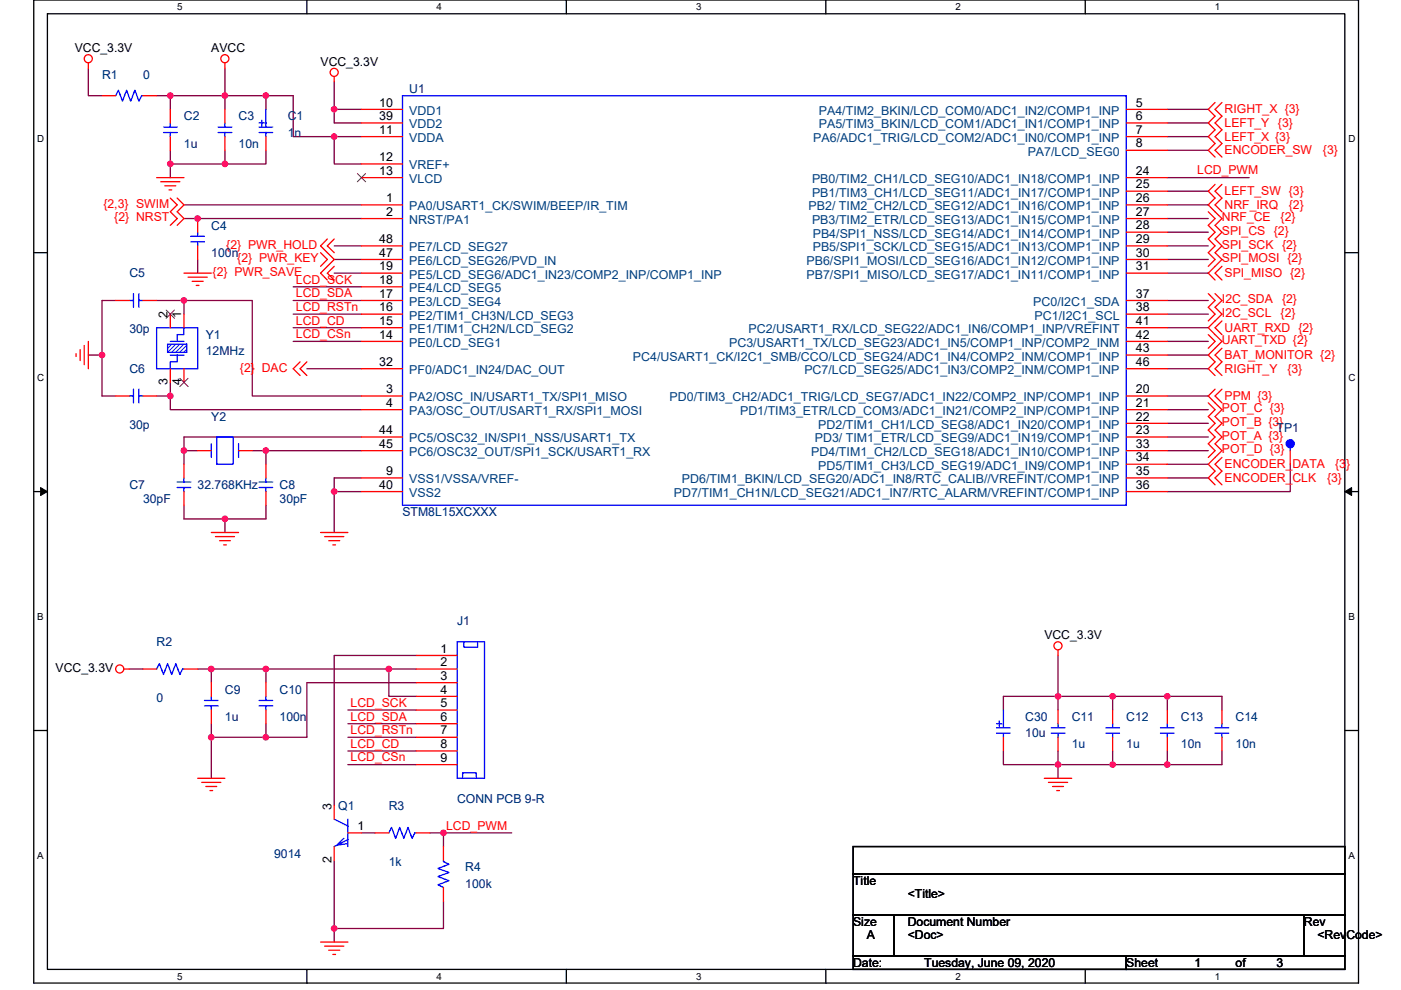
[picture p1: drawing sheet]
<svg xmlns="http://www.w3.org/2000/svg" width="297mm" height="210mm" viewBox="0 0 297 210" stroke-linecap="round" stroke-linejoin="round" font-family="sans-serif">
<path d="M7.2 0h280.8v208.5h-280.8zM10.1 2.9h275v202.7h-275z" fill="none" stroke="#000" stroke-width=".28"/>
<g fill="#fff">
<path d="M37.5 .3h1.2v2.3h-1.2z"/>
<path d="M37.5 205.9h1.2v2.3h-1.2z"/>
</g>
<path d="M65.1 0v2.9M65.1 205.6v2.9" fill="none" stroke="#000" stroke-width=".28"/>
<g fill="#fff">
<path d="M92.6 .3h1.1v2.3h-1.1z"/>
<path d="M92.6 205.9h1.1v2.3h-1.1z"/>
</g>
<path d="M120.1 0v2.9M120.1 205.6v2.9" fill="none" stroke="#000" stroke-width=".28"/>
<g fill="#fff">
<path d="M147.6 .3h1.1v2.3h-1.1z"/>
<path d="M147.6 205.9h1.1v2.3h-1.1z"/>
</g>
<path d="M175.1 0v2.9M175.1 205.6v2.9" fill="none" stroke="#000" stroke-width=".28"/>
<g fill="#fff">
<path d="M202.6 .3h1.1v2.3h-1.1z"/>
<path d="M202.6 205.9h1.1v2.3h-1.1z"/>
</g>
<path d="M230.1 0v2.9M230.1 205.6v2.9" fill="none" stroke="#000" stroke-width=".28"/>
<g fill="#fff">
<path d="M257.6 .3h1.2v2.3h-1.2z"/>
<path d="M257.6 205.9h1.2v2.3h-1.2z"/>
<path d="M7.9 28.3h1.5v2.3h-1.5z"/>
<path d="M285.9 28.3h1.5v2.3h-1.5z"/>
<path d="M7.9 78.9h1.5v2.3h-1.5z"/>
<path d="M285.9 78.9h1.5v2.3h-1.5z"/>
</g>
<path d="M7.2 53.6h2.9M285.1 53.6h2.9" fill="none" stroke="#000" stroke-width=".28"/>
<g fill="#fff">
<path d="M7.9 129.6h1.4v2.3h-1.4z"/>
<path d="M285.9 129.6h1.3v2.3h-1.3z"/>
</g>
<path d="M7.2 104.3h2.9M285.1 104.3h2.9" fill="none" stroke="#000" stroke-width=".28"/>
<path d="M8.6 103.4l1.5 .9-1.5 .8zM285.1 104.3l1.5-.9v1.7z" fill="#000" stroke="#000" stroke-width=".21"/>
<g fill="#fff">
<path d="M7.9 180.3h1.4v2.3h-1.4z"/>
<path d="M285.9 180.3h1.4v2.3h-1.4z"/>
</g>
<path d="M7.2 154.9h2.9M285.1 154.9h2.9M180.9 179.6h104.2v5.7h-104.2zM180.9 185.3h104.2v8.7h-104.2zM180.9 194h8.7v8.7h-8.7zM189.6 194h86.9v8.7h-86.9zM276.5 194h8.6v8.7h-8.6zM180.9 202.7h57.9v2.9h-57.9zM238.8 202.7h46.3v2.9h-46.3z" fill="none" stroke="#000" stroke-width=".28"/>
<g fill="none" stroke="#800040" stroke-width=".28">
<path d="M18.7 14.5v5.8h2.9M47.7 14.5v5.8M70.9 17.4v5.8M33.2 20.3h2.9M36.1 31.9v2.9M36.1 34.8h11.6M36.1 20.3v2.9M36.1 34.8v2.9M36.1 20.3h11.6M47.7 20.3v2.9M47.7 31.9v2.9M47.7 20.3h8.7"/>
<path d="M56.4 31.9v2.9h-8.7M56.4 23.2v-2.9h5.8v8.7h8.7M70.9 23.2v2.9h5.7M70.9 23.2h5.7M70.9 29h5.7M70.9 29v5.8h5.7M247.5 23.2h8.7M247.5 29h8.7M247.5 31.9h8.7M247.5 37.7h17.4M247.5 26.1h8.7M39 43.5h37.6"/>
<path d="M39 46.4h37.6M41.9 55v2.9M70.9 52.2h5.7M70.9 55h5.7M70.9 57.9h5.7M247.5 49.3h8.7M247.5 55h8.7M247.5 43.5h8.7M247.5 46.4h8.7M247.5 40.6h8.7M247.5 52.2h8.7M247.5 57.9h8.7"/>
<path d="M18.7 75.3h2.9M21.6 75.3v8.7h2.9M24.5 63.7h-2.9v11.6M33.2 63.7h5.8v2.9M39 63.7h14.5v20.3h23.1M62.2 60.8h14.4M62.2 63.7h14.4M62.2 66.6h14.4M62.2 69.5h14.4M62.2 72.4h14.4M65.1 78.2h11.5M247.5 69.5h8.7"/>
<path d="M247.5 72.4h8.7M247.5 78.2h8.7M247.5 75.3h8.7M247.5 63.7h8.7M247.5 66.6h8.7M33.2 84h2.9M36.1 84v2.9h40.5M36.1 81.1v2.9M39 95.6h2.9M39 95.6v2.9M53.5 95.6h2.9M56.4 95.6h20.2"/>
<path d="M56.4 95.6v2.9M76.6 92.7h-37.6v2.9M247.5 84h8.7M247.5 86.9h8.7M247.5 89.8h8.7M247.5 92.7h8.7M247.5 95.6h8.7M247.5 98.5h8.7M273.6 98.5v5.8h-26.1M39 107.2v2.9h8.7M47.7 110.1v2.8M56.4 107.2v2.9h-8.7"/>
<path d="M70.9 104.3v8.6M70.9 104.3h5.7M76.6 101.4h-5.7v2.9M247.5 101.4h8.7M88.2 139h-17.3v31.9M224.3 139v8.7M27.4 141.9h2.9M41.9 141.9h2.9M44.8 141.9h11.6M44.8 141.9v2.9M44.8 156.4h11.6M44.8 156.4v8.7"/>
<path d="M44.8 153.5v2.9M56.4 141.9h26M56.4 141.9v2.9M56.4 153.5v2.9M73.8 150.6h14.4M73.8 153.5h14.4M73.8 156.4h14.4M73.8 159.3h14.4M82.4 141.9v5.8h5.8M82.4 141.9h5.8M88.2 144.8h-23.1v11.6h-8.7M212.7 159.3v2.9h11.6"/>
<path d="M224.3 147.7v2.9M224.3 159.3v2.9M224.3 147.7h11.6M224.3 147.7h-11.6v2.9M235.9 147.7v2.9M235.9 159.3v2.9M235.9 147.7h11.6M247.5 147.7v2.9M247.5 159.3v2.9M247.5 147.7h11.6v2.9M259.1 159.3v2.9h-11.6M73.8 162.2h14.4"/>
<path d="M76.6 176.7h2.9M91.1 176.7h2.9M94 176.7v2.9M94 176.7h14.5M224.3 162.2v2.9M224.3 162.2h11.6M235.9 162.2h11.6M70.9 196.9v2.9M70.9 182.5v14.4M94 191.1v5.8h-23.1"/>
</g>
<g fill="#f0f" stroke="#f0f" stroke-width=".28">
<circle cx="94" cy="176.6" r=".57"/>
<circle cx="70.8" cy="196.9" r=".57"/>
<circle cx="44.8" cy="141.9" r=".57"/>
<circle cx="82.4" cy="141.9" r=".57"/>
<circle cx="56.4" cy="141.9" r=".57"/>
<circle cx="56.4" cy="156.4" r=".57"/>
<circle cx="44.8" cy="156.4" r=".57"/>
<circle cx="70.8" cy="104.3" r=".57"/>
<circle cx="235.9" cy="147.7" r=".57"/>
<circle cx="235.9" cy="162.2" r=".57"/>
<circle cx="70.8" cy="23.2" r=".57"/>
<circle cx="41.9" cy="46.3" r=".57"/>
<circle cx="247.5" cy="147.7" r=".57"/>
<circle cx="247.5" cy="162.2" r=".57"/>
<circle cx="47.7" cy="20.3" r=".57"/>
<circle cx="36.1" cy="20.3" r=".57"/>
<circle cx="47.7" cy="34.8" r=".57"/>
<circle cx="36.1" cy="34.8" r=".57"/>
<circle cx="56.4" cy="20.3" r=".57"/>
<circle cx="70.8" cy="29" r=".57"/>
<circle cx="47.7" cy="110" r=".57"/>
<circle cx="56.4" cy="95.6" r=".57"/>
<circle cx="39" cy="95.6" r=".57"/>
<circle cx="36.1" cy="84" r=".57"/>
<circle cx="21.6" cy="75.3" r=".57"/>
<circle cx="39" cy="63.7" r=".57"/>
<circle cx="224.3" cy="147.7" r=".57"/>
<circle cx="224.3" cy="162.2" r=".57"/>
</g>
<g fill="none" stroke="#f00" stroke-width=".28">
<path d="M18.7 13.3v1.2M47.7 13.3v1.2M70.9 16.2v1.2M33.2 37.7h5.8M34.1 38.5h4M34.9 39.4h2.4M257.6 21.7l-1.4 1.5 1.4 1.4-1.4 1.5 1.4 1.4-1.4 1.5 1.4 1.4-1.4 1.5 1.4 1.4M257.6 39.1l-1.4 1.5 1.4 1.4-1.4 1.5 2.9 2.9-1.5 1.4 1.5 1.5-1.5 1.4 1.5 1.5-1.5 1.4 1.5 1.4-2.9 2.9 1.4 1.5M259.1 21.7l-1.5 1.5 1.5 1.4-1.5 1.5 1.5 1.4-1.5 1.5 1.5 1.4-1.5 1.5 1.5 1.4M259.1 39.1l-1.5 1.5 1.5 1.4-1.5 1.5 1.5 1.4M35.8 40.3h.6M36.1 42l1.5 1.5-1.5 1.4 1.5 1.5-1.5 1.4"/>
<path d="M37.6 42l1.4 1.5-1.4 1.4 1.4 1.5-1.4 1.4M39 57.9h5.8M39.9 58.8h4M40.7 59.7h2.4M68 53.6l1.4 1.4-1.4 1.5M69.4 50.7l-1.4 1.5 2.9 2.8-2.9 2.9 1.4 1.5M70.9 50.7l-1.5 1.5 1.5 1.4M70.9 56.5l-1.5 1.4 1.5 1.5M256.2 44.9l1.4 1.5-1.4 1.4 1.4 1.5-1.4 1.4 1.4 1.5-1.4 1.4 1.4 1.4-1.4 1.5M259.1 56.5l-1.5 1.4 1.5 1.5M16.1 75v.6M17 74.1v2.4"/>
<path d="M17.9 73.3v4M18.7 72.4v5.8M41.6 60.5h.6M63.6 76.8l-1.4 1.4 1.4 1.5M65.1 76.8l-1.5 1.4 1.5 1.5M256.2 71l1.4 1.4-1.4 1.5M256.2 62.3l1.4 1.4-1.4 1.5 1.4 1.4-1.4 1.5M257.6 62.3l1.5 1.4-1.5 1.5 1.5 1.4-2.9 2.9 2.9 2.9-2.9 2.9 1.4 1.5-1.4 1.4 1.4 1.5M259.1 68.1l-1.5 1.4 1.5 1.5M259.1 73.9l-1.5 1.4 1.5 1.5-1.5 1.4 1.5 1.5M256.2 85.4l1.4 1.5-1.4 1.4 1.4 1.5-1.4 1.4 1.4 1.5-1.4 1.4 1.4 1.5-1.4 1.4M257.6 82.6l-1.4 1.4 2.9 2.9-1.5 1.4 1.5 1.5-1.5 1.4 1.5 1.5-1.5 1.4 1.5 1.5-2.9 2.9 1.4 1.4-1.4 1.5 1.4 1.4"/>
<path d="M259.1 82.6l-1.5 1.4 1.5 1.4M259.1 97l-1.5 1.5 1.5 1.4-1.5 1.5 1.5 1.4M44.8 112.9h5.8M45.7 113.8h4M46.5 114.7h2.3M47.4 115.6h.6M68 112.9h5.8M68.8 113.8h4.1M69.7 114.7h2.3M70.6 115.6h.5M224.3 137.9v1.1M26.3 141.9h1.1"/>
<path d="M41.9 165.1h5.8M42.8 165.9h4M43.6 166.8h2.3M44.5 167.7h.6M221.4 165.1h5.8M222.3 165.9h4.1M223.2 166.8h2.3M224 167.7h.6M68 199.8h5.8M68.8 200.7h4.1M69.7 201.5h2.3M70.6 202.4h.5"/>
<circle cx="18.7" cy="12.5" r=".86"/>
<circle cx="47.7" cy="12.5" r=".86"/>
<circle cx="70.9" cy="15.4" r=".86"/>
<circle cx="224.3" cy="137" r=".86"/>
<circle cx="25.4" cy="141.9" r=".86"/>
</g>
<path d="M33.2 69.5h8.7v8.7h-8.7z" fill="none" stroke="#00f" stroke-width=".28"/>
<path d="M35.5 73h4.1v1.7h-4.1z" fill="#fff"/>
<g fill="#00f" stroke="#00f" stroke-width=".28">
<path d="M35.5 73v1.7h4.1v-1.7z" fill-rule="evenodd"/>
<circle cx="273.5" cy="94.1" r=".86"/>
</g>
<g fill="none" stroke="#00f" stroke-width=".28">
<path d="M24.5 20.3l.6-1.2 .9 2.4 .8-2.4 .9 2.4 .9-2.4 .9 2.4 .5-1.2h.3M34.7 28.1h2.9M34.7 26.9h2.9M36.1 26.1v.8M36.1 28.1v.9M46.2 28.1h2.9M46.2 26.9h2.9M47.7 26.1v.8M47.7 28.1v.9M54.9 26.1h1.2M54.9 26.9h2.9M54.9 28.1h2.9"/>
<path d="M55.5 25.5v1.2M56.4 28.1v.9M56.4 23.2v3.7M85.3 20.3h153.5v86.9h-153.5zM40.4 51.3h2.9M40.4 50.1h2.9M41.9 49.3v.8M41.9 51.3v.9M27.4 63.7h.9M28.3 62.3v2.9M29.5 62.3v2.9M29.5 63.7h.8"/>
<path d="M36.1 75.3h2.9M36.1 72.4h2.9M37.6 75.3v1.5h-1.5v1.4M39 69.5v1.5h-1.4v1.4M27.4 84h.9M28.3 82.5v2.9M29.5 82.5v2.9M29.5 84h.8M44.8 94.1v2.9M45.9 92.7h3.5v5.8h-3.5zM50.6 94.1v2.9M273.6 94.7v.9"/>
<path d="M37.6 103.4h2.8M37.6 102.2h2.8M39 101.4v.8M39 103.4v.9M54.9 103.4h2.9M54.9 102.2h2.9M56.4 101.4v.8M56.4 103.4v.9M96.9 136.1h5.8v29h-5.8zM98.4 136.1v1.2h2.9v-1.2M33.2 141.9l.6-1.1 .9 2.3 .8-2.3 .9 2.3 .9-2.3 .8 2.3 .6-1.2h.3M43.3 149.7h2.9"/>
<path d="M43.3 148.6h2.9M44.8 147.7v.9M44.8 149.7v.9M54.9 149.7h2.9M54.9 148.6h2.9M56.4 147.7v.9M56.4 149.7v.9M211.3 153.5h1.1M211.3 154.4h2.9M211.3 155.5h2.9M211.9 152.9v1.2M212.7 155.5v.9"/>
<path d="M212.7 150.6v3.8M222.9 155.5h2.9M222.9 154.4h2.9M224.3 153.5v.9M224.3 155.5v.9M234.5 155.5h2.9M234.5 154.4h2.9M235.9 153.5v.9M235.9 155.5v.9M246 155.5h2.9M246 154.4h2.9M247.5 153.5v.9"/>
<path d="M247.5 155.5v.9M257.6 155.5h2.9M257.6 154.4h2.9M259.1 153.5v.9M259.1 155.5v.9M70.9 173.8l2.9 1.4M72.9 177.8l-1.5 1.5 2.1-.3M73.8 178.1l-2.9 1.5M73.8 173.8v5.8M82.4 176.7l.6-1.2 .9 2.3 .8-2.3 .9 2.3 .9-2.3 .9 2.3 .5-1.1h.3M98.1 165.1v-1.2h2.9v1.2M94 182.5v.2l1.2 .6-2.3 .9 2.3 .9-2.3 .8 2.3 .9-2.3 .9 1.1 .5"/>
</g>
<g fill="none" stroke="#f00" stroke-width=".28">
<path d="M21.6 20.3h2.9M30.3 20.3h2.9M36.1 29v2.9M36.1 23.2v2.9M47.7 29v2.9M47.7 23.2v2.9M56.4 23.2h.1M56.4 29v2.9M76.6 23.2h8.7M76.6 29h8.7M76.6 34.8h8.7M76.6 37.7h8.7"/>
<path d="M76.6 26.1h8.7M238.8 23.2h8.7M238.8 26.1h8.7M238.8 29h8.7M238.8 31.9h8.7M238.8 37.7h8.7M41.9 52.2v2.8M41.9 46.4v2.9M76.6 43.5h8.7M76.6 46.4h8.7M76.6 57.9h8.7M76.6 55h8.7"/>
<path d="M76.6 52.2h8.7M238.8 40.6h8.7M238.8 43.5h8.7M238.8 46.4h8.7M238.8 49.3h8.7M238.8 52.2h8.7M238.8 55h8.7M238.8 57.9h8.7M24.5 63.7h2.9M30.3 63.7h2.9M36.1 66.6v2.9M36.1 78.2v2.9"/>
<path d="M39 66.6v2.9M39 78.2v2.9M76.6 72.4h8.7M76.6 69.5h8.7M76.6 66.6h8.7M76.6 63.7h8.7M76.6 60.8h8.7M76.6 78.2h8.7M238.8 63.7h8.7M238.8 66.6h8.7M238.8 69.5h8.7M238.8 72.4h8.7"/>
<path d="M238.8 75.3h8.7M238.8 78.2h8.7M24.5 84h2.9M30.3 84h2.9M39 98.5v2.9M41.9 95.6h2.9M50.6 95.6h2.9M56.4 98.5v2.9M76.6 84h8.7M76.6 86.9h8.7M76.6 92.7h8.7M76.6 95.6h8.7"/>
<path d="M238.8 84h8.7M238.8 86.9h8.7M238.8 89.8h8.7M238.8 92.7h8.7M238.8 95.6h8.7M238.8 98.5h8.7M273.6 95.6v2.9M39 104.3v2.9M56.4 104.3v2.9M76.6 101.4h8.7M76.6 104.3h8.7M238.8 101.4h8.7"/>
<path d="M238.8 104.3h8.7M88.2 139h8.7M30.3 141.9h2.9M39 141.9h2.9M44.8 150.6v2.9M44.8 144.8v2.9M56.4 150.6v2.9M56.4 144.8v2.9M88.2 141.9h8.7M88.2 144.8h8.7M88.2 147.7h8.7M88.2 150.6h8.7"/>
<path d="M88.2 153.5h8.7M88.2 156.4h8.7M88.2 159.3h8.7M212.7 150.6h.1M212.7 156.4v2.9M224.3 156.4v2.9M224.3 150.6v2.9M235.9 156.4v2.9M235.9 150.6v2.9M247.5 156.4v2.9M247.5 150.6v2.9M259.1 156.4v2.9"/>
<path d="M259.1 150.6v2.9M70.9 170.9v2.9M70.9 179.6v2.9M73.8 176.7h2.8M79.5 176.7h2.9M88.2 162.2h8.7M88.2 176.7h2.9M94 179.6v2.9M94 188.2v2.9"/>
</g>
<path d="M75.8 36.8l1.7 1.8M77.5 36.8l-1.7 1.8M35.2 65.8l1.8 1.7M37 65.8l-1.8 1.7M38.1 80.2l1.8 1.8M39.9 80.2l-1.8 1.8" fill="none" stroke="#804000" stroke-width=".21"/>
<g fill="#f0f" stroke="#f0f" stroke-width=".28">
<circle cx="94" cy="176.6" r=".57"/>
<circle cx="70.8" cy="196.9" r=".57"/>
<circle cx="44.8" cy="141.9" r=".57"/>
<circle cx="82.4" cy="141.9" r=".57"/>
<circle cx="56.4" cy="141.9" r=".57"/>
<circle cx="56.4" cy="156.4" r=".57"/>
<circle cx="44.8" cy="156.4" r=".57"/>
<circle cx="70.8" cy="104.3" r=".57"/>
<circle cx="235.9" cy="147.7" r=".57"/>
<circle cx="235.9" cy="162.2" r=".57"/>
<circle cx="70.8" cy="23.2" r=".57"/>
<circle cx="41.9" cy="46.3" r=".57"/>
<circle cx="247.5" cy="147.7" r=".57"/>
<circle cx="247.5" cy="162.2" r=".57"/>
<circle cx="47.7" cy="20.3" r=".57"/>
<circle cx="36.1" cy="20.3" r=".57"/>
<circle cx="47.7" cy="34.8" r=".57"/>
<circle cx="36.1" cy="34.8" r=".57"/>
<circle cx="56.4" cy="20.3" r=".57"/>
<circle cx="70.8" cy="29" r=".57"/>
<circle cx="47.7" cy="110" r=".57"/>
<circle cx="56.4" cy="95.6" r=".57"/>
<circle cx="39" cy="95.6" r=".57"/>
<circle cx="36.1" cy="84" r=".57"/>
<circle cx="21.6" cy="75.3" r=".57"/>
<circle cx="39" cy="63.7" r=".57"/>
<circle cx="224.3" cy="147.7" r=".57"/>
<circle cx="224.3" cy="162.2" r=".57"/>
</g>
<g font-size="2.6">
<text x="15.9" y="11">VCC_3.3V</text>
<text x="44.8" y="11">AVCC</text>
<text x="68" y="13.9">VCC_3.3V</text>
<text x="80.4" y="22.6">10</text>
<text x="240.8" y="22.6">5</text>
<text x="80.4" y="28.4">11</text>
<text x="80.4" y="25.5">39</text>
<text x="240.8" y="28.4">7</text>
<text x="240.8" y="25.5">6</text>
<text x="80.4" y="34.2">12</text>
<text x="240.8" y="31.3">8</text>
<text x="80.4" y="37.1">13</text>
<text x="240.8" y="37.1">24</text>
<text x="240.8" y="40">25</text>
<text x="81.8" y="42.9">1</text>
<text x="81.8" y="45.8">2</text>
<text x="240.8" y="42.9">26</text>
<text x="240.8" y="45.8">27</text>
<text x="80.4" y="51.6">48</text>
<text x="240.8" y="48.7">28</text>
<text x="240.8" y="51.6">29</text>
<text x="80.4" y="57.3">19</text>
<text x="80.4" y="54.4">47</text>
<text x="240.8" y="54.4">30</text>
<text x="240.8" y="57.3">31</text>
<text x="80.4" y="63.1">17</text>
<text x="80.4" y="60.2">18</text>
<text x="240.8" y="63.1">37</text>
<text x="35.5" y="67.5" transform="rotate(-90 35.5 67.5)">2</text>
<text x="38.4" y="67.5" transform="rotate(-90 38.4 67.5)">1</text>
<text x="80.4" y="71.8">14</text>
<text x="80.4" y="68.9">15</text>
<text x="80.4" y="66">16</text>
<text x="240.8" y="71.8">42</text>
<text x="240.8" y="66">38</text>
<text x="240.8" y="68.9">41</text>
<text x="80.4" y="77.6">32</text>
<text x="240.8" y="74.7">43</text>
<text x="240.8" y="77.6">46</text>
<text x="35.5" y="81.7" transform="rotate(-90 35.5 81.7)">3</text>
<text x="38.4" y="81.7" transform="rotate(-90 38.4 81.7)">4</text>
<text x="81.8" y="83.4">3</text>
<text x="240.8" y="83.4">20</text>
<text x="81.8" y="86.3">4</text>
<text x="240.8" y="86.3">21</text>
<text x="240.8" y="89.2">22</text>
<text x="80.4" y="92.1">44</text>
<text x="80.4" y="95">45</text>
<text x="240.8" y="92.1">23</text>
<text x="240.8" y="95">33</text>
<text x="81.8" y="100.8">9</text>
<text x="240.8" y="100.8">35</text>
<text x="240.8" y="97.9">34</text>
<text x="80.4" y="103.7">40</text>
<text x="240.8" y="103.7">36</text>
<text x="221.4" y="135.6">VCC_3.3V</text>
<text x="11.8" y="142.5">VCC_3.3V</text>
<text x="93.4" y="138.4">1</text>
<text x="93.4" y="141.3">2</text>
<text x="93.4" y="144.2">3</text>
<text x="93.4" y="147.1">4</text>
<text x="93.4" y="150">5</text>
<text x="93.4" y="152.9">6</text>
<text x="93.4" y="155.8">7</text>
<text x="93.4" y="158.7">8</text>
<text x="93.4" y="161.6">9</text>
<text x="70.3" y="171.7" transform="rotate(-90 70.3 171.7)">3</text>
<text x="75.8" y="176.1">1</text>
<text x="70.3" y="183" transform="rotate(-90 70.3 183)">2</text>
<text x="180.9" y="187.7">Title</text>
<text x="192.5" y="190.6">&lt;Title&gt;</text>
<text x="180.9" y="196.4">Size</text>
<text x="192.5" y="196.4">Document Number</text>
<text x="276.5" y="196.4">Rev</text>
<text x="183.8" y="199.3">A</text>
<text x="192.5" y="199.3">&lt;Doc&gt;</text>
<text x="279.3" y="199.3">&lt;RevCode&gt;</text>
<text x="180.9" y="205">Date:</text>
<text x="196" y="205">Tuesday, June 09, 2020</text>
<text x="238.8" y="205">Sheet</text>
<text x="253.3" y="205">1</text>
<text x="262" y="205">of</text>
<text x="270.7" y="205">3</text>
</g>
<g font-size="2.6" fill="#000080">
<text x="21.6" y="16.8">R1</text>
<text x="30.3" y="16.8">0</text>
<text x="86.8" y="19.7">U1</text>
<text x="39" y="25.5">C2</text>
<text x="50.6" y="25.5">C3</text>
<text x="61" y="25.5">C1</text>
<text x="61" y="29">1n</text>
<text x="39" y="31.3">1u</text>
<text x="50.6" y="31.3">10n</text>
<text x="44.8" y="48.7">C4</text>
<text x="27.4" y="58.8">C5</text>
<text x="44.8" y="54.5">100n</text>
<text x="27.4" y="70.7">30p</text>
<text x="43.6" y="71.8">Y1</text>
<text x="43.6" y="75.3">12MHz</text>
<text x="27.4" y="79.1">C6</text>
<text x="44.8" y="89.2">Y2</text>
<text x="27.4" y="91">30p</text>
<text x="270.7" y="91.5">TP1</text>
<text x="27.4" y="103.7">C7</text>
<text x="30.3" y="106.6">30pF</text>
<text x="41.9" y="103.7">32.768KHz</text>
<text x="59.3" y="103.7">C8</text>
<text x="59.3" y="106.6">30pF</text>
<text x="85.3" y="109.5">STM8L15XCXXX</text>
<text x="33.2" y="137">R2</text>
<text x="96.9" y="132.7">J1</text>
<text x="33.2" y="148.9">0</text>
<text x="47.7" y="147.1">C9</text>
<text x="59.3" y="147.1">C10</text>
<text x="47.7" y="152.9">1u</text>
<text x="59.3" y="152.9">100n</text>
<text x="217.4" y="152.9">C30</text>
<text x="227.2" y="152.9">C11</text>
<text x="238.8" y="152.9">C12</text>
<text x="250.4" y="152.9">C13</text>
<text x="262" y="152.9">C14</text>
<text x="217.4" y="156.4">10u</text>
<text x="227.2" y="158.7">1u</text>
<text x="238.8" y="158.7">1u</text>
<text x="250.4" y="158.7">10n</text>
<text x="262" y="158.7">10n</text>
<text x="71.7" y="171.7">Q1</text>
<text x="82.4" y="171.7">R3</text>
<text x="96.9" y="170.3">CONN PCB 9-R</text>
<text x="58.1" y="181.9">9014</text>
<text x="82.4" y="183.6">1k</text>
<text x="98.7" y="184.8">R4</text>
<text x="98.7" y="188.3">100k</text>
</g>
<g font-size="2.6" fill="#004080">
<text x="86.8" y="24.4">VDD1</text>
<text x="86.8" y="27.2">VDD2</text>
<text x="173.6" y="24.4">PA4/TIM2_BKIN/LCD_COM0/ADC1_IN2/COMP1_INP</text>
<text x="173.6" y="27.2">PA5/TIM3_BKIN/LCD_COM1/ADC1_IN1/COMP1_INP</text>
<text x="86.8" y="30.1">VDDA</text>
<text x="86.8" y="35.9">VREF+</text>
<text x="172.4" y="30.1">PA6/ADC1_TRIG/LCD_COM2/ADC1_IN0/COMP1_INP</text>
<text x="217.9" y="33">PA7/LCD_SEG0</text>
<text x="86.8" y="38.8">VLCD</text>
<text x="172.2" y="38.8">PB0/TIM2_CH1/LCD_SEG10/ADC1_IN18/COMP1_INP</text>
<text x="172.2" y="41.7">PB1/TIM3_CH1/LCD_SEG11/ADC1_IN17/COMP1_INP</text>
<text x="86.8" y="44.6">PA0/USART1_CK/SWIM/BEEP/IR_TIM</text>
<text x="86.8" y="47.5">NRST/PA1</text>
<text x="171.4" y="44.6">PB2/ TIM2_CH2/LCD_SEG12/ADC1_IN16/COMP1_INP</text>
<text x="172.2" y="47.5">PB3/TIM2_ETR/LCD_SEG13/ADC1_IN15/COMP1_INP</text>
<text x="86.8" y="53.3">PE7/LCD_SEG27</text>
<text x="172.3" y="50.4">PB4/SPI1_NSS/LCD_SEG14/ADC1_IN14/COMP1_INP</text>
<text x="172.3" y="53.3">PB5/SPI1_SCK/LCD_SEG15/ADC1_IN13/COMP1_INP</text>
<text x="86.8" y="59.1">PE5/LCD_SEG6/ADC1_IN23/COMP2_INP/COMP1_INP</text>
<text x="86.8" y="56.2">PE6/LCD_SEG26/PVD_IN</text>
<text x="171" y="56.2">PB6/SPI1_MOSI/LCD_SEG16/ADC1_IN12/COMP1_INP</text>
<text x="171" y="59.1">PB7/SPI1_MISO/LCD_SEG17/ADC1_IN11/COMP1_INP</text>
<text x="86.8" y="64.9">PE3/LCD_SEG4</text>
<text x="86.8" y="62">PE4/LCD_SEG5</text>
<text x="219.1" y="64.9">PC0/I2C1_SDA</text>
<text x="86.8" y="70.7">PE1/TIM1_CH2N/LCD_SEG2</text>
<text x="86.8" y="67.8">PE2/TIM1_CH3N/LCD_SEG3</text>
<text x="158.7" y="70.7">PC2/USART1_RX/LCD_SEG22/ADC1_IN6/COMP1_INP/VREFINT</text>
<text x="219.3" y="67.8">PC1/I2C1_SCL</text>
<text x="86.8" y="73.6">PE0/LCD_SEG1</text>
<text x="134.2" y="76.5">PC4/USART1_CK/I2C1_SMB/CCO/LCD_SEG24/ADC1_IN4/COMP2_INM/COMP1_INP</text>
<text x="154.6" y="73.6">PC3/USART1_TX/LCD_SEG23/ADC1_IN5/COMP1_INP/COMP2_INM</text>
<text x="86.8" y="79.4">PF0/ADC1_IN24/DAC_OUT</text>
<text x="170.5" y="79.4">PC7/LCD_SEG25/ADC1_IN3/COMP2_INM/COMP1_INP</text>
<text x="86.8" y="85.2">PA2/OSC_IN/USART1_TX/SPI1_MISO</text>
<text x="86.8" y="88.1">PA3/OSC_OUT/USART1_RX/SPI1_MOSI</text>
<text x="142" y="85.2">PD0/TIM3_CH2/ADC1_TRIG/LCD_SEG7/ADC1_IN22/COMP2_INP/COMP1_INP</text>
<text x="156.9" y="88.1">PD1/TIM3_ETR/LCD_COM3/ADC1_IN21/COMP2_INP/COMP1_INP</text>
<text x="86.8" y="93.9">PC5/OSC32_IN/SPI1_NSS/USART1_TX</text>
<text x="172.7" y="93.9">PD3/ TIM1_ETR/LCD_SEG9/ADC1_IN19/COMP1_INP</text>
<text x="173.5" y="91">PD2/TIM1_CH1/LCD_SEG8/ADC1_IN20/COMP1_INP</text>
<text x="86.8" y="96.8">PC6/OSC32_OUT/SPI1_SCK/USART1_RX</text>
<text x="172" y="96.8">PD4/TIM1_CH2/LCD_SEG18/ADC1_IN10/COMP1_INP</text>
<text x="173.5" y="99.6">PD5/TIM1_CH3/LCD_SEG19/ADC1_IN9/COMP1_INP</text>
<text x="86.8" y="102.5">VSS1/VSSA/VREF-</text>
<text x="86.8" y="105.4">VSS2</text>
<text x="142.9" y="105.4">PD7/TIM1_CH1N/LCD_SEG21/ADC1_IN7/RTC_ALARM/VREFINT/COMP1_INP</text>
<text x="144.6" y="102.5">PD6/TIM1_BKIN/LCD_SEG20/ADC1_IN8/RTC_CALIB//VREFINT/COMP1_INP</text>
</g>
<g font-size="2.6" fill="#f00">
<text x="259.6" y="29.9">LEFT_X {3}</text>
<text x="259.6" y="27">LEFT_Y {3}</text>
<text x="259.6" y="24.1">RIGHT_X {3}</text>
<text x="259.6" y="32.8">ENCODER_SW</text>
<text x="280.5" y="32.8">{3}</text>
<text x="253.8" y="37">LCD_PWM</text>
<text x="259.6" y="41.4">LEFT_SW {3}</text>
<text x="21.9" y="44">{2,3} SWIM</text>
<text x="24.2" y="46.9">{2} NRST</text>
<text x="259.1" y="46.9">NRF_CE</text>
<text x="259.6" y="44.3">NRF_IRQ</text>
<text x="271.5" y="46.9">{2}</text>
<text x="273.3" y="44.3">{2}</text>
<text x="48" y="52.7">{2} PWR_HOLD</text>
<text x="259.1" y="52.7">SPI_SCK {2}</text>
<text x="259.1" y="49.8">SPI_CS {2}</text>
<text x="45.1" y="58.5">{2} PWR_SAVE</text>
<text x="50.3" y="55.6">{2} PWR_KEY</text>
<text x="259.1" y="55.6">SPI_MOSI {2}</text>
<text x="259.6" y="58.8">SPI_MISO {2}</text>
<text x="62.7" y="60.2">LCD_SCK</text>
<text x="62.7" y="63.1">LCD_SDA</text>
<text x="62.7" y="66">LCD_RSTn</text>
<text x="259.1" y="64.3">I2C_SDA</text>
<text x="271.8" y="64.3">{2}</text>
<text x="62.7" y="68.8">LCD_CD</text>
<text x="62.7" y="71.7">LCD_CSn</text>
<text x="259.1" y="67.2">I2C_SCL</text>
<text x="259.6" y="70.4">UART_RXD {2}</text>
<text x="271.5" y="67.2">{2}</text>
<text x="259.1" y="73">UART_TXD {2}</text>
<text x="259.6" y="76.2">BAT_MONITOR {2}</text>
<text x="50.9" y="78.8">{2}</text>
<text x="55.5" y="78.8">DAC</text>
<text x="259.6" y="79.1">RIGHT_Y</text>
<text x="273" y="79.1">{3}</text>
<text x="259.1" y="87.5">POT_C {3}</text>
<text x="259.6" y="84.9">PPM {3}</text>
<text x="259.1" y="90.4">POT_B {3}</text>
<text x="259.1" y="93.3">POT_A {3}</text>
<text x="259.1" y="96.2">POT_D {3}</text>
<text x="259.6" y="99.4">ENCODER_DATA</text>
<text x="283.1" y="99.4">{3}</text>
<text x="259.6" y="102.3">ENCODER_CLK</text>
<text x="281.4" y="102.3">{3}</text>
<text x="74.3" y="149.9">LCD_SCK</text>
<text x="74.3" y="152.8">LCD_SDA</text>
<text x="74.3" y="155.7">LCD_RSTn</text>
<text x="74.3" y="158.6">LCD_CD</text>
<text x="74.3" y="161.5">LCD_CSn</text>
<text x="94.6" y="176">LCD_PWM</text>
</g>
<g font-size="2.1">
<text x="37.5" y="2.2">5</text>
<text x="92.6" y="2.2">4</text>
<text x="147.6" y="2.2">3</text>
<text x="202.6" y="2.2">2</text>
<text x="257.6" y="2.2">1</text>
<text x="7.9" y="30.1">D</text>
<text x="285.9" y="30.1">D</text>
<text x="7.9" y="80.8">C</text>
<text x="285.9" y="80.8">C</text>
<text x="7.9" y="131.4">B</text>
<text x="285.9" y="131.4">B</text>
<text x="7.9" y="182.1">A</text>
<text x="285.9" y="182.1">A</text>
<text x="37.5" y="207.8">5</text>
<text x="92.6" y="207.8">4</text>
<text x="147.6" y="207.8">3</text>
<text x="202.6" y="207.8">2</text>
<text x="257.6" y="207.8">1</text>
</g>
</svg>
